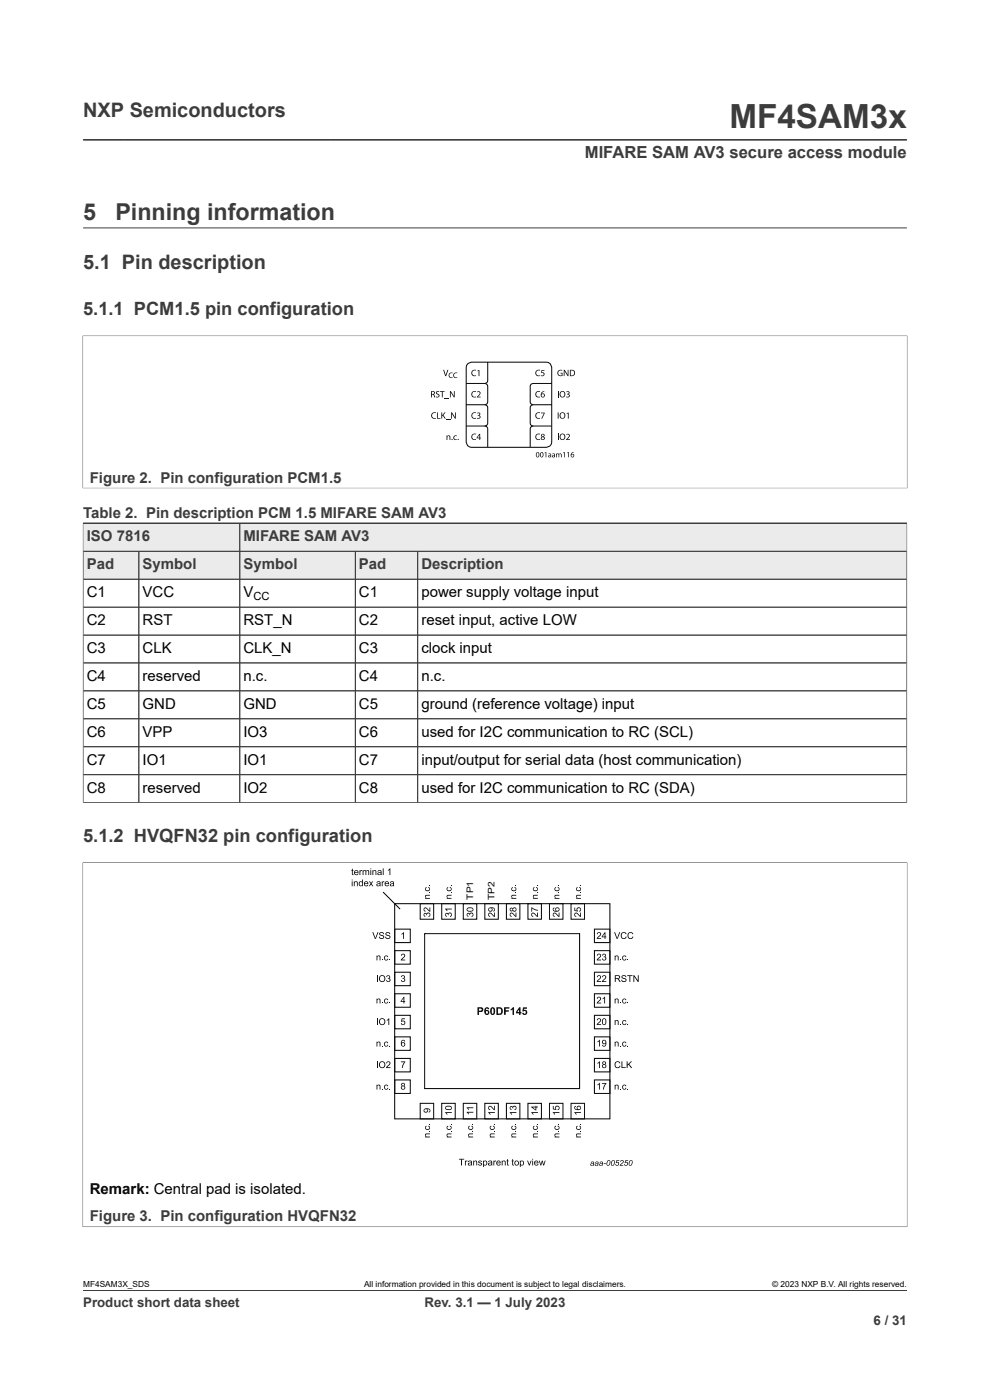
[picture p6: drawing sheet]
<svg xmlns="http://www.w3.org/2000/svg" width="210mm" height="297mm" viewBox="0 0 210 297" stroke-linecap="round" stroke-linejoin="round" font-family="sans-serif">
<path d="M17.6 29.7h174.8M17.6 48.3h174.8M17.5 71.2h175M17.6 71.2v32.4M192.4 71.2v32.4M17.5 103.5h175M192.4 111h-174.8v5.9h33.3v-5.9" fill="none" stroke="#3c3c3c" stroke-width=".21"/>
<g fill="#000">
<path d="M94 78.5h.2l.3 1.1 .4-1.1h.2l-.5 1.3h-.2zM100.2 78.6l.5-.2 .3 .1v.1a.55 .55 0 0 0-.8 .5 .55 .55 0 0 0 .8 .5v.1a.7 .7 0 0 1-.9-.2 .7 .7 0 0 1 .1-.9zM101.3 78.7l.4-.2v1.3h-.2v-1.1l-.2 .1zM113.7 78.6l.6-.2 .3 .1-.1 .1a.55 .55 0 0 0-.8 .5 .55 .55 0 0 0 .8 .5l.1 .1a.7 .7 0 0 1-.9-.2 .7 .7 0 0 1 0-.9zM114.9 78.5h.6v.2h-.5l-.1 .3a.42 .42 0 0 1 .6 .2 .42 .42 0 0 1-.2 .6l-.6-.1 .1-.1h.4l.1-.2-.1-.3h-.4zM118.4 78.6l.6-.2 .3 .1-.1 .1a.55 .55 0 0 0-.8 .5 .55 .55 0 0 0 .8 .5v-.4h-.3v-.1h.4v.6a.71 .71 0 0 1-.9-.1 .71 .71 0 0 1 0-1zM119.6 78.5h.2l.6 1.1v-1.1h.2v1.3h-.2l-.7-1.1v1.1h-.1zM91.7 87.7l.5-.2h.3l-.1 .2a.55 .55 0 0 0-.8 .5 .55 .55 0 0 0 .8 .4l.1 .2a.7 .7 0 0 1-.9-.2 .7 .7 0 0 1 .1-.9zM92.5 83.1l.4-.1h.3l-.1 .2h-.4v.2l.2 .1a.39 .39 0 0 1 .3 .4 .39 .39 0 0 1-.2 .4l-.6-.1 .1-.1h.5v-.3l-.2-.1a.38 .38 0 0 1-.3-.6zM92.7 87.5h.2v1.2h.5v.1h-.7zM93.6 87.5h.2v.6l.5-.6h.2l-.5 .6 .6 .7h-.2l-.5-.6-.1 .6h-.2zM93.3 83h1v.1h-.4v1.2h-.2v-1.2h-.4z"/>
<path d="M94.7 92.4h.2v.1l.3-.1 .3 .1v.8h-.1l-.1-.7-.2-.1-.2 .2v.6h-.2zM94.3 84.5l1 .1zM95.4 83h.2l.7 1.1v-1.1h.1v1.3h-.1l-.7-1.1v1.1h-.2zM94.5 89l1 .1zM95.7 87.5h.2l.6 1.1v-1.1h.2v1.3h-.2l-.7-1.1v1.1h-.1zM95.3 79.2l.5-.2 .2 .1v.1a.47 .47 0 0 0-.7 .4 .47 .47 0 0 0 .7 .4v.1a.6 .6 0 0 1-.7-.1 .6 .6 0 0 1 0-.8zM96.4 92.4h.4l.1 .1a.36 .36 0 0 0-.6 .4 .36 .36 0 0 0 .6 .3l-.1 .1a.5 .5 0 0 1-.6-.2 .5 .5 0 0 1 .2-.7zM96.3 79.2l.4-.2 .3 .1v.1a.47 .47 0 0 0-.7 .4 .47 .47 0 0 0 .7 .4v.1a.6 .6 0 0 1-.8-.1 .6 .6 0 0 1 .1-.8zM100.2 83.1l.5-.1h.3v.1a.55 .55 0 0 0-.8 .5 .55 .55 0 0 0 .8 .5v.2a.7 .7 0 0 1-.9-.2 .7 .7 0 0 1 .1-1zM100.2 87.7l.5-.2h.3v.2a.55 .55 0 0 0-.8 .5 .55 .55 0 0 0 .8 .4v.2a.7 .7 0 0 1-.9-.2 .7 .7 0 0 1 .1-.9zM100.2 92.2l.5-.2h.3v.2a.55 .55 0 0 0-.8 .5 .55 .55 0 0 0 .8 .5v.1a.7 .7 0 0 1-.9-.2 .7 .7 0 0 1 .1-.9zM101.2 83.1a.42 .42 0 0 1 .5-.1 .42 .42 0 0 1 .2 .6l-.5 .6h.6v.1h-.9l.7-.9-.1-.2-.5 .1z"/>
<path d="M101.2 87.6l.1-.1a.38 .38 0 0 1 .6 .3l-.2 .3 .2 .4a.49 .49 0 0 1-.8 .3l.1-.2 .4 .1 .2-.2-.2-.3h-.3v-.1l.4-.1v-.3h-.5zM113.7 83.1l.6-.1h.3l-.1 .1a.55 .55 0 0 0-.8 .5 .55 .55 0 0 0 .8 .5l.1 .2a.7 .7 0 0 1-.9-.2 .7 .7 0 0 1 0-1zM113.7 87.7l.6-.2h.3l-.1 .2a.55 .55 0 0 0-.8 .5 .55 .55 0 0 0 .8 .4l.1 .2a.7 .7 0 0 1-.9-.2 .7 .7 0 0 1 0-.9zM113.7 92.2l.6-.2h.3l-.1 .2a.55 .55 0 0 0-.8 .5 .55 .55 0 0 0 .8 .5l.1 .1a.7 .7 0 0 1-.9-.2 .7 .7 0 0 1 0-.9zM114.7 87.5h.9l-.6 1.3h-.2l.6-1.1h-.7zM115.5 96.1l.4-.2v1.1h-.2v-.9l-.2 .1zM118 96.2l.1 .1 .3-.1 .2 .1 .4-.1 .1 .8h-.1l-.1-.6-.1-.1-.2 .1v.6h-.1v-.5l-.2-.2-.2 .2v.5h-.1zM118.3 83h.2v1.3h-.2zM118.3 87.5h.2v1.3h-.2zM118.3 92h.2v1.3h-.2zM119.4 96.1l.4-.2v1.1h-.1v-.9l-.2 .1zM120.1 92.2a.42 .42 0 0 1 .6-.1 .42 .42 0 0 1 .1 .5l-.5 .6h.6v.1h-.8l.6-.9-.1-.2-.4 .1z"/>
<path d="M120.1 83.1l.2-.1a.38 .38 0 0 1 .5 .3l-.2 .3 .3 .3a.49 .49 0 0 1-.8 .3v-.1h.5l.1-.2-.2-.2h-.2v-.2h.3v-.3h-.4zM120.2 87.7l.4-.2v1.3h-.1v-1.1l-.3 .1zM120.3 96.1l.4-.2v1.1h-.2v-.9l-.2 .1z"/>
<path d="M120.9 78.5a.74 .74 0 0 1 1.1 .6 .74 .74 0 0 1-1.1 .7zM121.1 78.6v1.1a.56 .56 0 0 0 .7-.6 .56 .56 0 0 0-.7-.5z"/>
<path d="M91.4 83h.6l.2 .2v.3l-.2 .2 .3 .6h-.2l-.2-.5-.3-.1v.6h-.2zM91.6 83.1v.5l.4-.1v-.3z"/>
<path d="M101.7 92h.1v.8h.2v.2h-.2v.3h-.1v-.3h-.6zM101.7 92.2l-.4 .6h.4z"/>
<path d="M113.9 96l.2-.1a.62 .62 0 0 1 .3 .6 .62 .62 0 0 1-.4 .5 .62 .62 0 0 1-.1-1zM113.9 96.1l-.1 .4 .1 .4a.41 .41 0 0 0 .4-.4 .41 .41 0 0 0-.4-.4z"/>
<path d="M114.8 92.2a.41 .41 0 0 1 .4-.2 .41 .41 0 0 1 .3 .3l-.2 .3 .2 .2a.4 .4 0 0 1-.4 .6 .4 .4 0 0 1-.3-.7h.2l-.2-.2zM114.9 93a.26 .26 0 0 0 .5 0 .26 .26 0 0 0-.5 0zM115 92.2v.3h.3v-.3z"/>
<path d="M114.7 96l.2-.1a.62 .62 0 0 1 .4 .6 .62 .62 0 0 1-.4 .5 .62 .62 0 0 1-.2-1zM114.8 96.1l-.1 .4 .1 .4a.41 .41 0 0 0 .3-.4 .41 .41 0 0 0-.3-.4z"/>
<path d="M114.9 83.2l.6-.2-.6 .6a.42 .42 0 0 1 .6 0 .42 .42 0 0 1-.1 .7h-.2a.66 .66 0 0 1-.3-1.1zM114.9 83.9a.27 .27 0 0 0 .5 0 .27 .27 0 0 0-.5 0z"/>
<path d="M116.3 96.3l.5-.1 .1 .8h-.6v-.4l.5-.1zM116.5 96.7v.2l.3-.1v-.2z"/>
<path d="M117.1 96.3l.5-.1 .1 .8h-.5l-.1-.4 .5-.1zM117.3 96.7v.2l.3-.1v-.2z"/>
<path d="M118.6 83.7a.65 .65 0 0 1 1.3 0 .65 .65 0 0 1-1.3 0zM119.1 83.2a.53 .53 0 0 0-.2 .6 .53 .53 0 0 0 .6 .3 .53 .53 0 0 0 .2-.7 .53 .53 0 0 0-.6-.2z"/>
<path d="M118.6 88.2a.65 .65 0 0 1 1.3 0 .65 .65 0 0 1-1.3 0zM119.1 87.7a.53 .53 0 0 0-.2 .7 .53 .53 0 0 0 .6 .2 .53 .53 0 0 0 .2-.7 .53 .53 0 0 0-.6-.2z"/>
<path d="M118.6 92.7a.65 .65 0 0 1 1.3 0 .65 .65 0 0 1-1.3 0zM119.1 92.2a.53 .53 0 0 0-.2 .7 .53 .53 0 0 0 .6 .2 .53 .53 0 0 0 .2-.6 .53 .53 0 0 0-.6-.3z"/>
<path d="M121.2 96.1l.5-.2-.5 .5a.36 .36 0 0 1 .6 0 .36 .36 0 0 1-.2 .6h-.2a.57 .57 0 0 1-.2-.9zM121.3 96.4l-.1 .4 .4 .1v-.4z"/>
<circle cx="95.9" cy="93.2" r=".12"/>
<circle cx="97.2" cy="93.2" r=".12"/>
</g>
<path d="M99.3 77.1l.8-.3h15.7a1.15 1.15 0 0 1 1.2 1.2v15.7a1.15 1.15 0 0 1-1.2 1.2h-15.7a1.15 1.15 0 0 1-1.2-1.2v-15.7l.1-.6zM103.5 76.8l-.1 4.3-.6 .2h-3.9M98.9 90.4h3.9l.6 .2 .1 4.3M98.9 85.9h4.2a1.31 1.31 0 0 1 .4 1.3v1.4a1.72 1.72 0 0 1-.4 1.7l-.3 .1M102.8 81.3l.3 .1a1.31 1.31 0 0 1 .4 1.3v1.4a1.72 1.72 0 0 1-.4 1.7l-.3 .1M117 90.4h-3.9l-.5 .3-.1 4.2M117 85.9h-4.2a1.31 1.31 0 0 0-.3 1.3v1.4a1.72 1.72 0 0 0 .3 1.7l.3 .1M117 81.3l-4.2 .1a1.31 1.31 0 0 0-.3 1.3v1.4a1.72 1.72 0 0 0 .3 1.7l.3 .1" fill="none" stroke="#000" stroke-width=".21"/>
<path d="M17.7 111.1h33.1v5.8h-33.1z" fill="#ebebeb"/>
<path d="M50.9 111h141.5v5.9h-141.5z" fill="none" stroke="#3c3c3c" stroke-width=".21"/>
<g fill="#ebebeb">
<path d="M50.9 111.1h141.4v5.8h-141.4z"/>
<path d="M17.7 117h11.7v5.8h-11.7z"/>
</g>
<path d="M17.6 116.9h11.9v6h-11.9z" fill="none" stroke="#3c3c3c" stroke-width=".21"/>
<path d="M29.5 117h21.3v5.8h-21.3z" fill="#ebebeb"/>
<path d="M29.5 116.9h21.4v6h-21.4z" fill="none" stroke="#3c3c3c" stroke-width=".21"/>
<path d="M50.9 117h24.4v5.8h-24.4z" fill="#ebebeb"/>
<path d="M50.9 116.9h24.5v6h-24.5z" fill="none" stroke="#3c3c3c" stroke-width=".21"/>
<path d="M75.4 117h13.1v5.8h-13.1z" fill="#ebebeb"/>
<path d="M75.4 116.9h13.2v6h-13.2z" fill="none" stroke="#3c3c3c" stroke-width=".21"/>
<path d="M88.7 117h103.6v5.8h-103.6z" fill="#ebebeb"/>
<g fill="none" stroke="#3c3c3c" stroke-width=".21">
<path d="M17.6 111h174.8M17.6 111.1v59.3M17.7 116.9h174.7M29.5 117v53.3M50.9 111.1v59.2M75.4 117v53.3M88.6 116.9v53.4M192.4 111.1v59.3M17.6 128.8h174.8M17.6 134.7h174.8M17.6 122.9h174.8M17.6 140.6h174.8"/>
<path d="M17.6 146.6h174.8M17.6 152.5h174.8M17.6 158.4h174.8M17.6 170.3h174.8M17.6 164.4h174.8M17.5 183h175M17.6 182.9v77.4M192.4 182.9v77.4M17.5 260.2h175M17.6 273.8h174.8"/>
</g>
<g fill="#000">
<path d="M74.6 184.4l.2-.1v.3h.2v.1h-.2v.6l.2 .3a.26 .26 0 0 1-.3 0 .26 .26 0 0 1-.1-.3v-.6h-.1zM75.1 187h.1v.1a.36 .36 0 0 1 .5-.1 .36 .36 0 0 1 .2 .4v.6h-.2v-.6a.24 .24 0 0 0-.2-.3 .24 .24 0 0 0-.3 .2v.7h-.1zM76.3 184.6h.1v.2l.3-.2 .1 .2a.23 .23 0 0 0-.3 0 .23 .23 0 0 0-.1 .3v.5h-.1zM76.9 184.6l.2 .2a.35 .35 0 0 1 .6 0l.3-.2 .2 .1 .1 .9h-.2v-.6a.21 .21 0 0 0-.1-.3 .21 .21 0 0 0-.3 .2v.7h-.2v-.6a.23 .23 0 0 0-.3-.2 .23 .23 0 0 0-.1 .3v.5h-.2zM78.3 187h.2l.2 .3 .3-.3h.2l-.4 .5 .4 .5h-.2l-.3-.4-.3 .4h-.2l.4-.5zM79 184.6h.2v.2a.36 .36 0 0 1 .4-.2 .36 .36 0 0 1 .2 .4v.6h-.1v-.6a.24 .24 0 0 0-.2-.3 .24 .24 0 0 0-.3 .2v.7h-.2zM79 197.8h.2l.4 1.2 .5-1.2h.2l-.6 1.4h-.2zM80.6 197.8a.56 .56 0 0 1 .9 .4h-.2a.31 .31 0 0 0-.4-.3 .31 .31 0 0 0-.2 .3 .73 .73 0 0 1 .8 .7 .6 .6 0 0 1-.6 .3 .6 .6 0 0 1-.5-.5h.2a.35 .35 0 0 0 .3 .4 .35 .35 0 0 0 .3-.5h-.1a.45 .45 0 0 1-.6-.2 .45 .45 0 0 1 .1-.6zM81 187h.1v.1l.4-.1v.2a.23 .23 0 0 0-.3 0 .23 .23 0 0 0 0 .3v.5h-.2zM81.2 184.2h.2v1.4h-.2zM81.9 197.8a.56 .56 0 0 1 .9 .4h-.2a.31 .31 0 0 0-.3-.3 .31 .31 0 0 0-.3 .3 .73 .73 0 0 1 .8 .7 .6 .6 0 0 1-.6 .3 .6 .6 0 0 1-.5-.5h.2a.35 .35 0 0 0 .4 .4 .35 .35 0 0 0 .3-.5h-.2a.45 .45 0 0 1-.5-.2 .45 .45 0 0 1 0-.6zM82.3 184.6l.5-.4v1.4h-.2v-1.1l-.3 .2z"/>
<path d="M85.2 198.1l.5-.3v1.4h-.2v-1.1l-.3 .2zM90.2 188.3l.3-.1-.2 .2a.33 .33 0 0 0 .4 .5 .33 .33 0 0 0 .2-.5l-.1-.2a.5 .5 0 0 1 .3 .6 .5 .5 0 0 1-.7 .3 .5 .5 0 0 1-.2-.6zM90 193.8l.3-.1 .2 .1a.44 .44 0 0 1 .8 0 .44 .44 0 0 1-.4 .7v-.2a.28 .28 0 0 0 .2-.3 .28 .28 0 0 0-.3-.2 .28 .28 0 0 0-.2 .4l-.2-.1a.24 .24 0 0 0-.1-.3 .24 .24 0 0 0-.3 .3 .24 .24 0 0 0 .2 .2v.2l-.3-.3zM90 192.6a.93 .93 0 0 1 1.1 .6v-.7h.2v.9l-.3-.1a.74 .74 0 0 0-.9-.5l-.1 .3 .3 .1v.2l-.4-.3zM90.2 189.9l1-.1v.2h-.6a.24 .24 0 0 0-.3 .2 .24 .24 0 0 0 .2 .3h.7v.2h-1v-.2h.1l-.1-.3zM91 189.3h.2v.2h-.2zM91 187.8h.2v.2h-.2zM94.8 188.3l.3-.1-.2 .2a.33 .33 0 0 0 .4 .5 .33 .33 0 0 0 .2-.5l-.1-.2a.5 .5 0 0 1 .3 .6 .5 .5 0 0 1-.7 .3 .5 .5 0 0 1-.2-.6zM94.5 193.8l.4-.1 .2 .1a.44 .44 0 0 1 .7 0 .44 .44 0 0 1-.3 .7l-.1-.2a.28 .28 0 0 0 .3-.3 .28 .28 0 0 0-.4-.2 .28 .28 0 0 0-.1 .4l-.2-.1a.24 .24 0 0 0-.2-.3 .24 .24 0 0 0-.3 .3 .24 .24 0 0 0 .3 .2v.2l-.4-.3zM94.8 189.9l1-.1v.2h-.6a.24 .24 0 0 0-.3 .2 .24 .24 0 0 0 .2 .3h.7v.2h-1v-.2h.1l-.2-.3zM95.6 189.3h.2v.2h-.2zM95.6 187.8h.2v.2h-.2z"/>
<path d="M94.4 192.8h1.4v.1h-1.1l.2 .4h-.1zM99.1 193.8l.3-.1 .2 .1a.44 .44 0 0 1 .8 0 .44 .44 0 0 1-.4 .7v-.2a.28 .28 0 0 0 .3-.3 .28 .28 0 0 0-.4-.2 .28 .28 0 0 0-.2 .4l-.1-.1a.24 .24 0 0 0-.2-.3 .24 .24 0 0 0-.3 .3 .24 .24 0 0 0 .3 .2l-.1 .2-.3-.3zM103.7 193.7a.93 .93 0 0 1 1.1 .6v-.7h.2v.9l-.3-.1a.74 .74 0 0 0-.9-.5l-.1 .3 .3 .1v.2l-.4-.3zM108.5 188.3l.3-.1-.1 .2a.33 .33 0 0 0 .3 .5 .33 .33 0 0 0 .2-.5v-.2a.5 .5 0 0 1 .2 .6 .5 .5 0 0 1-.6 .3 .5 .5 0 0 1-.3-.6zM108.2 193.7a.93 .93 0 0 1 1.2 .6v-.7h.1v.9l-.3-.1a.74 .74 0 0 0-.9-.5v.3l.2 .1v.2l-.4-.3zM108.5 189.9l1-.1v.2h-.6a.24 .24 0 0 0-.3 .2 .24 .24 0 0 0 .2 .3h.7v.2h-1v-.2h.1l-.1-.3zM109.3 189.3h.2v.2h-.2zM109.3 187.8h.2v.2h-.2zM112.7 192.5l1.4 .5v.2l-1.2-.5v.7h-.2zM113.1 188.3l.3-.1-.2 .2a.33 .33 0 0 0 .4 .5 .33 .33 0 0 0 .2-.5l-.1-.2a.5 .5 0 0 1 .3 .6 .5 .5 0 0 1-.7 .3 .5 .5 0 0 1-.2-.6zM112.8 193.7a.93 .93 0 0 1 1.1 .6v-.7h.2v.9l-.3-.1a.74 .74 0 0 0-.9-.5l-.1 .3 .3 .1v.2l-.4-.3zM113.1 189.9l1-.1v.2h-.6a.24 .24 0 0 0-.3 .2 .24 .24 0 0 0 .2 .3h.7v.2h-1v-.2h.1l-.2-.3z"/>
<path d="M113.9 189.3h.2v.2h-.2zM113.9 187.8h.2v.2h-.2zM117.7 188.3l.2-.1-.1 .2a.33 .33 0 0 0 .4 .5 .33 .33 0 0 0 .2-.5l-.1-.2a.5 .5 0 0 1 .3 .6 .5 .5 0 0 1-.7 .3 .5 .5 0 0 1-.3-.6zM117.4 193.7a.93 .93 0 0 1 1.1 .6v-.7h.2v.9l-.3-.1a.74 .74 0 0 0-.9-.5l-.1 .3 .3 .1v.2l-.4-.3zM117.7 189.9l1-.1v.2h-.7a.24 .24 0 0 0-.2 .2 .24 .24 0 0 0 .1 .3h.8v.2h-1.1v-.2h.2l-.2-.3zM118.5 189.3h.2v.2h-.2zM118.5 187.8h.2v.2h-.2zM122.3 188.3l.2-.1-.1 .2a.33 .33 0 0 0 .3 .5 .33 .33 0 0 0 .3-.5l-.1-.2a.5 .5 0 0 1 .2 .6 .5 .5 0 0 1-.6 .3 .5 .5 0 0 1-.3-.6zM121.8 192.5h.2v.6l.4 .1a.47 .47 0 0 1 .2-.7 .47 .47 0 0 1 .6 .3 .47 .47 0 0 1-.3 .6l-.1-.2a.3 .3 0 0 0 .2-.4 .3 .3 0 0 0-.5 0 .3 .3 0 0 0 .1 .4v.2l-.8-.2zM121.9 193.7a.93 .93 0 0 1 1.2 .6v-.7h.1v.9l-.3-.1a.74 .74 0 0 0-.9-.5v.3l.2 .1v.2l-.4-.3zM122.3 189.9l.9-.1v.2h-.6a.24 .24 0 0 0-.3 .2 .24 .24 0 0 0 .2 .3h.7v.2h-1v-.2h.2l-.2-.3zM123 189.3h.2v.2h-.2z"/>
<path d="M123 187.8h.2v.2h-.2zM126.7 197.9a.49 .49 0 0 1 .8 .2 .49 .49 0 0 1-.4 .6l-.3 .3h.7v.2h-.9l.1-.3a.74 .74 0 0 0 .6-.9l-.4-.1-.1 .3h-.2zM130.3 197.8h.2l.4 1.2 .5-1.2h.2l-.6 1.4h-.2zM131.9 197.9l.6-.1 .4 .4h-.2a.5 .5 0 0 0-.7-.2 .5 .5 0 0 0-.1 .8 .43 .43 0 0 0 .5 .2 .43 .43 0 0 0 .3-.3h.2a.69 .69 0 0 1-1 .3 .69 .69 0 0 1 0-1.1zM133.3 197.9l.7-.1 .3 .4h-.2a.5 .5 0 0 0-.7-.2 .5 .5 0 0 0-.1 .8 .43 .43 0 0 0 .5 .2 .43 .43 0 0 0 .4-.3h.2a.69 .69 0 0 1-1.1 .3 .69 .69 0 0 1 0-1.1zM79.9 202.7h.1v.2a.36 .36 0 0 1 .5-.2 .36 .36 0 0 1 .2 .4v.6h-.2v-.6a.24 .24 0 0 0-.2-.3 .24 .24 0 0 0-.2 .2l-.1 .7h-.1zM79.9 211.9h.1v.1a.36 .36 0 0 1 .5-.2 .36 .36 0 0 1 .2 .4v.7h-.2v-.6a.24 .24 0 0 0-.2-.3 .24 .24 0 0 0-.2 .2l-.1 .7h-.1zM79.9 206.9h.2v1.4h-.2zM79.9 216h.2v1.4h-.2zM81 203.5h.2v.2h-.2zM81 212.7h.2v.2h-.2zM82.1 207a.38 .38 0 0 1 .5 0 .38 .38 0 0 1 0 .5 .44 .44 0 0 1 0 .8 .44 .44 0 0 1-.7-.4h.2a.28 .28 0 0 0 .3 .3 .28 .28 0 0 0 .2-.4 .28 .28 0 0 0-.3-.2v-.1a.24 .24 0 0 0 .3-.2 .24 .24 0 0 0-.3-.3 .24 .24 0 0 0-.2 .3h-.2z"/>
<path d="M81.6 202.8l.5-.1 .2 .3-.2-.1a.33 .33 0 0 0-.5 .3 .34 .34 0 0 0 .6 .3l.2-.1a.5 .5 0 0 1-.8 .3 .5 .5 0 0 1 0-.9zM81.6 212l.5-.2 .2 .4-.2-.2a.33 .33 0 0 0-.5 .4 .33 .33 0 0 0 .6 .2l.2-.1a.5 .5 0 0 1-.8 .3 .5 .5 0 0 1 0-.8zM82.6 203.5h.2v.2h-.2zM82.6 212.7h.2v.2h-.2zM82 216.4l.6-.4v1.4h-.2v-1.1l-.4 .2zM85.2 216h.7v.2h-.6v.4a.47 .47 0 0 1 .6 .2 .47 .47 0 0 1-.3 .7 .47 .47 0 0 1-.6-.4h.2a.3 .3 0 0 0 .5 .1 .3 .3 0 0 0 0-.5 .3 .3 0 0 0-.5 .1h-.1zM85.2 207a.38 .38 0 0 1 .6 0 .38 .38 0 0 1-.1 .5 .44 .44 0 0 1 0 .8 .44 .44 0 0 1-.7-.4h.2a.28 .28 0 0 0 .3 .3 .28 .28 0 0 0 .3-.4 .28 .28 0 0 0-.4-.2v-.1a.24 .24 0 0 0 .3-.2 .24 .24 0 0 0-.2-.3 .24 .24 0 0 0-.3 .3h-.1zM85.2 202.4a.49 .49 0 0 1 .7 .2 .49 .49 0 0 1-.4 .7l-.2 .3h.6v.1h-.9l.1-.3a.74 .74 0 0 0 .6-.9h-.3l-.2 .3-.2-.1zM106.9 213.7h1.1v.3h-.7v.3h.6v.3h-.6v.7h-.4zM108.3 214.1l.5-.4h.2v1.6h-.3v-1.2l-.4 .3zM111 213.7h.8v.3h-.6l-.1 .3a.54 .54 0 0 1 .7 .4 .54 .54 0 0 1-.4 .6 .54 .54 0 0 1-.6-.4h.3v.1a.27 .27 0 0 0 .4-.3 .27 .27 0 0 0-.5-.1l-.2-.1zM126.7 216.1a.49 .49 0 0 1 .8 .2 .49 .49 0 0 1-.4 .7l-.3 .3h.7v.1h-.9l.1-.3a.74 .74 0 0 0 .6-.9h-.4l-.1 .3-.2-.1z"/>
<path d="M126.7 211.6a.49 .49 0 0 1 .8 .2 .49 .49 0 0 1-.4 .6l-.3 .3h.7v.2h-.9l.1-.3a.74 .74 0 0 0 .6-.9l-.4-.1-.1 .3h-.2zM126.7 207a.49 .49 0 0 1 .8 .2 .49 .49 0 0 1-.4 .7l-.3 .2h.7v.2h-.9l.1-.3a.74 .74 0 0 0 .6-.9h-.4l-.1 .2h-.2zM126.7 202.4a.49 .49 0 0 1 .8 .2 .49 .49 0 0 1-.4 .7l-.3 .3h.7v.1h-.9l.1-.3a.74 .74 0 0 0 .6-.9h-.4l-.1 .3-.2-.1zM127.9 202.4a.38 .38 0 0 1 .5 0 .38 .38 0 0 1 0 .6 .44 .44 0 0 1 0 .7 .44 .44 0 0 1-.7-.3l.2-.1a.28 .28 0 0 0 .3 .3 .28 .28 0 0 0 .2-.3 .28 .28 0 0 0-.4-.2l.1-.2a.24 .24 0 0 0 .3-.2 .24 .24 0 0 0-.3-.3 .24 .24 0 0 0-.2 .3h-.2zM127.8 211.8l.5-.3v1.4h-.1v-1.1l-.4 .2zM127.8 207a.49 .49 0 0 1 .8 .2 .49 .49 0 0 1-.4 .7l-.3 .2h.7v.2h-.9l.1-.3a.74 .74 0 0 0 .6-.9h-.4l-.1 .2h-.2zM130.4 202.7h.1v.2a.36 .36 0 0 1 .5-.2 .36 .36 0 0 1 .2 .4v.6h-.2v-.6a.24 .24 0 0 0-.1-.3 .24 .24 0 0 0-.3 .2v.7h-.2zM130.4 211.9h.1v.1a.36 .36 0 0 1 .5-.2 .36 .36 0 0 1 .2 .4v.7h-.2v-.6a.24 .24 0 0 0-.1-.3 .24 .24 0 0 0-.3 .2v.7h-.2zM130.4 216.4h.1v.2a.36 .36 0 0 1 .5-.2 .36 .36 0 0 1 .2 .4v.6h-.2v-.6a.24 .24 0 0 0-.1-.3 .24 .24 0 0 0-.3 .2v.7h-.2zM131.5 203.5h.2v.2h-.2zM131.5 212.7h.2v.2h-.2zM131.5 217.2h.2v.2h-.2z"/>
<path d="M132 207a.56 .56 0 0 1 .9 .3h-.2a.31 .31 0 0 0-.4-.3 .31 .31 0 0 0-.2 .4 .73 .73 0 0 1 .8 .6 .6 .6 0 0 1-.6 .3 .6 .6 0 0 1-.5-.4l.2-.1a.35 .35 0 0 0 .3 .4 .35 .35 0 0 0 .3-.4l-.1-.1a.45 .45 0 0 1-.6-.2 .45 .45 0 0 1 .1-.5zM132.1 202.8l.5-.1 .3 .3-.3-.1a.33 .33 0 0 0-.4 .3 .33 .33 0 0 0 .5 .3l.2-.1a.5 .5 0 0 1-.8 .3 .5 .5 0 0 1 0-.9zM132.1 212l.5-.2 .3 .4-.3-.2a.33 .33 0 0 0-.4 .4 .33 .33 0 0 0 .5 .2l.2-.1a.5 .5 0 0 1-.8 .3 .5 .5 0 0 1 0-.8zM132.1 216.5l.5-.1 .3 .3-.3-.1a.33 .33 0 0 0-.4 .3 .33 .33 0 0 0 .5 .3l.2-.1a.5 .5 0 0 1-.8 .3 .5 .5 0 0 1 0-.9zM133.1 203.5h.2v.2h-.2zM133.1 212.7h.2v.2h-.2zM133.1 217.2h.2v.2h-.2zM133 206.9h1.2v.2h-.5v1.2h-.2v-1.2h-.5zM134.4 206.9h.2l.7 1.1v-1.1h.2v1.4h-.2l-.8-1.1v1.1h-.1zM79.9 221h.1v.1a.36 .36 0 0 1 .5-.1 .36 .36 0 0 1 .2 .4v.6h-.2v-.6a.24 .24 0 0 0-.2-.3 .24 .24 0 0 0-.2 .2l-.1 .7h-.1zM79.9 230.1h.1v.2a.36 .36 0 0 1 .5-.2 .36 .36 0 0 1 .2 .4v.6h-.2v-.6a.24 .24 0 0 0-.2-.3 .24 .24 0 0 0-.2 .2l-.1 .7h-.1zM79.9 225.2h.2v1.4h-.2z"/>
<path d="M81 221.8h.2v.2h-.2zM81 230.9h.2v.2h-.2zM81.6 221.1l.5-.1 .2 .3-.2-.1a.33 .33 0 0 0-.5 .3 .33 .33 0 0 0 .6 .2h.2a.5 .5 0 0 1-.8 .2 .5 .5 0 0 1 0-.8zM81.6 230.2l.5-.1 .2 .3-.2-.1a.33 .33 0 0 0-.5 .3 .34 .34 0 0 0 .6 .3l.2-.1a.5 .5 0 0 1-.8 .3 .5 .5 0 0 1 0-.9zM82.6 221.8h.2v.2h-.2zM82.6 230.9h.2v.2h-.2zM82.1 225.3a.49 .49 0 0 1 .7 .2 .49 .49 0 0 1-.4 .6l-.3 .3h.7v.2h-.9l.1-.3a.74 .74 0 0 0 .6-.9l-.3-.1-.2 .3h-.2zM85 225.2h1l-.6 1.4h-.2l.1-.4 .4-.9h-.7zM90.2 239l.3-.2-.2 .3a.33 .33 0 0 0 .4 .4 .33 .33 0 0 0 .2-.5l-.1-.2a.5 .5 0 0 1 .3 .7 .5 .5 0 0 1-.6 .2 .5 .5 0 0 1-.3-.6zM91 238.4h.2v.2h-.2zM94.8 239l.3-.2-.2 .3a.33 .33 0 0 0 .4 .4 .33 .33 0 0 0 .2-.5l-.1-.2a.5 .5 0 0 1 .3 .7 .5 .5 0 0 1-.7 .2 .5 .5 0 0 1-.2-.6zM95.6 238.4h.2v.2h-.2z"/>
<path d="M94.4 235.9h1.4v.2h-1.1l.2 .4h-.1zM99.4 239l.2-.2-.1 .3a.33 .33 0 0 0 .4 .4 .33 .33 0 0 0 .2-.5l-.1-.2a.5 .5 0 0 1 .2 .7 .5 .5 0 0 1-.6 .2 .5 .5 0 0 1-.3-.6zM100.2 238.4h.2v.2h-.2zM99 235.9h1.4v.1h-1.1l.2 .4h-.2zM99 234.9h1.4v.2h-1.1l.2 .3h-.2zM104 239l.2-.2-.1 .3a.33 .33 0 0 0 .3 .4 .33 .33 0 0 0 .3-.5l-.1-.2a.5 .5 0 0 1 .2 .7 .5 .5 0 0 1-.6 .2 .5 .5 0 0 1-.3-.6zM103.7 234.7a.93 .93 0 0 1 1.1 .6v-.7h.2v.9l-.3-.1a.74 .74 0 0 0-.9-.6l-.1 .3 .3 .2v.2l-.4-.3zM104.7 238.4h.2v.2h-.2zM103.5 235.9h1.5v.2h-1.1l.2 .4h-.2zM108.5 239l.3-.2-.1 .3a.33 .33 0 0 0 .3 .4 .33 .33 0 0 0 .2-.5v-.2a.5 .5 0 0 1 .2 .7 .5 .5 0 0 1-.6 .2 .5 .5 0 0 1-.3-.6zM108.2 234.8l.4-.1 .2 .1a.44 .44 0 0 1 .7 0 .44 .44 0 0 1-.3 .7l-.1-.2a.28 .28 0 0 0 .3-.3 .28 .28 0 0 0-.4-.2 .28 .28 0 0 0-.1 .4l-.2-.1a.24 .24 0 0 0-.2-.3 .24 .24 0 0 0-.3 .3 .24 .24 0 0 0 .3 .2v.2l-.4-.3zM109.3 238.4h.2v.2h-.2z"/>
<path d="M108.1 235.9h1.4v.2h-1.1l.2 .4h-.1zM113.1 239l.3-.2-.2 .3a.33 .33 0 0 0 .4 .4 .33 .33 0 0 0 .2-.5l-.1-.2a.5 .5 0 0 1 .3 .7 .5 .5 0 0 1-.7 .2 .5 .5 0 0 1-.2-.6zM113.9 238.4h.2v.2h-.2zM112.7 235.9h1.4v.2h-1.1l.2 .4h-.2zM117.7 239l.2-.2-.1 .3a.33 .33 0 0 0 .4 .4 .33 .33 0 0 0 .2-.5l-.1-.2a.5 .5 0 0 1 .3 .7 .5 .5 0 0 1-.7 .2 .5 .5 0 0 1-.3-.6zM117.3 234.6h.1v.6l.4 .1a.47 .47 0 0 1 .2-.7 .47 .47 0 0 1 .7 .3 .47 .47 0 0 1-.4 .6v-.2a.3 .3 0 0 0 .1-.4 .3 .3 0 0 0-.5-.1 .3 .3 0 0 0 .1 .5v.2l-.7-.2zM118.5 238.4h.2v.2h-.2zM117.2 235.9h1.5v.2h-1.1l.2 .4h-.2zM122.3 239l.2-.2-.1 .3a.33 .33 0 0 0 .3 .4 .33 .33 0 0 0 .3-.5l-.1-.2a.5 .5 0 0 1 .2 .7 .5 .5 0 0 1-.6 .2 .5 .5 0 0 1-.3-.6zM121.8 235.9h1.4v.2h-1.1l.2 .4h-.1zM123 238.4h.2v.2h-.2zM126.7 230.1l.5-.4v1.4h-.1v-1.1l-.4 .2z"/>
<path d="M126.7 225.5l.5-.3v1.4h-.1v-1.1l-.4 .2zM126.7 220.9l.5-.3v1.4h-.1v-1.1l-.4 .2zM127.7 229.7h.9l-.5 1.4h-.2l.1-.4 .4-.8h-.7zM130.4 221h.1v.1a.36 .36 0 0 1 .5-.1 .36 .36 0 0 1 .2 .4v.6h-.2v-.6a.24 .24 0 0 0-.1-.3 .24 .24 0 0 0-.3 .2v.7h-.2zM130.4 230.1h.1v.2a.36 .36 0 0 1 .5-.2 .36 .36 0 0 1 .2 .4v.6h-.2v-.6a.24 .24 0 0 0-.1-.3 .24 .24 0 0 0-.3 .2v.7h-.2zM130.5 225.3l.7-.1 .4 .4h-.2a.5 .5 0 0 0-.7-.2 .5 .5 0 0 0-.1 .8 .43 .43 0 0 0 .4 .2 .43 .43 0 0 0 .4-.3h.2a.69 .69 0 0 1-1.1 .3 .69 .69 0 0 1 0-1.1zM131.5 221.8h.2v.2h-.2zM131.5 230.9h.2v.2h-.2zM131.8 225.2h.2v1.2h.7v.2h-.9zM132.1 221.1l.5-.1 .3 .3-.3-.1a.33 .33 0 0 0-.4 .3 .33 .33 0 0 0 .5 .2h.2a.5 .5 0 0 1-.8 .2 .5 .5 0 0 1 0-.8zM132.1 230.2l.5-.1 .3 .3-.3-.1a.33 .33 0 0 0-.4 .3 .33 .33 0 0 0 .5 .3l.2-.1a.5 .5 0 0 1-.8 .3 .5 .5 0 0 1 0-.9zM132.9 225.2h.2v.7l.7-.7h.3l-.6 .5 .6 .9h-.2l-.6-.7-.2 .2v.5h-.2z"/>
<path d="M133.1 221.8h.2v.2h-.2zM133.1 230.9h.2v.2h-.2zM90.2 240.6l1-.1v.1h-.6a.24 .24 0 0 0-.3 .2 .24 .24 0 0 0 .2 .3h.7v.2h-1v-.2h.1l-.1-.3zM91 239.9h.2v.2h-.2zM94.8 240.6l1-.1v.1h-.6a.24 .24 0 0 0-.3 .2 .24 .24 0 0 0 .2 .3h.7v.2h-1v-.2h.1l-.2-.3zM95.6 239.9h.2v.2h-.2zM97.3 245.8h1.2v.2h-.5v1.2h-.2v-1.2h-.5zM98.6 246.2h.2v.2l.3-.2v.2a.23 .23 0 0 0-.2 0 .23 .23 0 0 0-.1 .3v.5h-.2zM99.4 240.6l1-.1v.1h-.7a.24 .24 0 0 0-.3 .2 .24 .24 0 0 0 .2 .3h.8v.2h-1.1v-.2h.2l-.2-.3zM100.2 239.9h.2v.2h-.2zM100.4 246.2h.1v.2a.36 .36 0 0 1 .5-.2 .36 .36 0 0 1 .2 .4v.6h-.2v-.6a.24 .24 0 0 0-.1-.3 .24 .24 0 0 0-.3 .2v.7h-.2zM101.5 246.3l.4-.1 .3 .2-.1 .1-.4-.1v.2a.41 .41 0 0 1 .5 .2 .41 .41 0 0 1-.2 .5 .41 .41 0 0 1-.5-.2l-.1-.2h.2a.23 .23 0 0 0 .2 .3 .23 .23 0 0 0 .2-.3v-.1a.37 .37 0 0 1-.4-.1 .37 .37 0 0 1-.1-.4z"/>
<path d="M104.7 246.2h.1v.2l.3-.2 .1 .2a.23 .23 0 0 0-.3 0 .23 .23 0 0 0-.1 .3v.5h-.1zM104 240.6l.9-.1v.1h-.6a.24 .24 0 0 0-.3 .2 .24 .24 0 0 0 .2 .3h.7v.2h-1v-.2h.2l-.2-.3zM104.7 239.9h.2v.2h-.2zM106.4 246.2h.2v.2a.36 .36 0 0 1 .4-.2 .36 .36 0 0 1 .3 .4v.6h-.2v-.6a.24 .24 0 0 0-.2-.3 .24 .24 0 0 0-.3 .2v.7h-.2zM107.6 246l.1-.1v.3h.2v.2h-.2v.6l.2 .2a.26 .26 0 0 1-.3 0 .26 .26 0 0 1 0-.3v-.5h-.2zM108.7 246l.1-.1v.3h.2v.2h-.2v.6l.2 .2a.26 .26 0 0 1-.3 0 .26 .26 0 0 1 0-.3v-.5h-.2zM108.5 240.6l1-.1v.1h-.6a.24 .24 0 0 0-.3 .2 .24 .24 0 0 0 .2 .3h.7v.2h-1v-.2h.1l-.1-.3zM109.3 239.9h.2v.2h-.2zM111.8 246.2h.2l.3 .8 .3-.8h.2l-.4 1h-.2zM113.1 240.6l1-.1v.1h-.6a.24 .24 0 0 0-.3 .2 .24 .24 0 0 0 .2 .3h.7v.2h-1v-.2h.1l-.2-.3zM113.9 239.9h.2v.2h-.2zM114.3 246.2h.2l.2 .8 .2-.8h.2l.2 .8 .3-.8h.1l-.3 1h-.2l-.2-.7-.2 .7h-.2z"/>
<path d="M117.7 240.6l1-.1v.1h-.7a.24 .24 0 0 0-.2 .2 .24 .24 0 0 0 .1 .3h.8v.2h-1.1v-.2h.2l-.2-.3zM118.5 239.9h.2v.2h-.2zM122.3 240.6l.9-.1v.1h-.6a.24 .24 0 0 0-.3 .2 .24 .24 0 0 0 .2 .3h.7v.2h-1v-.2h.2l-.2-.3zM123 239.9h.2v.2h-.2zM128.1 246.8h.4v.1h-.5zM130.8 246.1h.6l-.1 .2h-.4l-.1 .3a.39 .39 0 0 1 .5 .2 .39 .39 0 0 1-.3 .5 .39 .39 0 0 1-.5-.3l.2-.1a.25 .25 0 0 0 .3 .2 .25 .25 0 0 0 .1-.3 .25 .25 0 0 0-.4-.1h-.1zM131.7 246.2a.36 .36 0 0 1 .5 0 .36 .36 0 0 1-.1 .6l-.4 .4h.5v.1h-.8l.7-.7a.22 .22 0 0 0-.1-.4 .22 .22 0 0 0-.3 .3l-.1-.1zM132.7 246.1h.6l-.1 .2h-.4l-.1 .3a.39 .39 0 0 1 .5 .2 .39 .39 0 0 1-.3 .5 .39 .39 0 0 1-.5-.3l.2-.1a.25 .25 0 0 0 .3 .2 .25 .25 0 0 0 .1-.3 .25 .25 0 0 0-.4-.1h-.1z"/>
<path d="M74.6 186.6h.2v.2h-.2zM74.6 187h.2v1h-.2z"/>
<path d="M75.2 184.7a.48 .48 0 0 1 .6-.1 .48 .48 0 0 1 .2 .6h-.7a.3 .3 0 0 0 .2 .3 .3 .3 0 0 0 .4-.2h.1a.52 .52 0 0 1-.7 .2 .52 .52 0 0 1-.1-.8zM75.4 184.8l-.1 .2h.6l-.2-.2z"/>
<path d="M76.2 187.1l.3-.1 .3 .1v-.5h.2v1.4l-.2-.1a.49 .49 0 0 1-.7-.1 .49 .49 0 0 1 .1-.7zM76.3 187.2a.36 .36 0 0 0 0 .5 .36 .36 0 0 0 .4 .1v-.6z"/>
<path d="M77.3 187.1a.48 .48 0 0 1 .6-.1 .48 .48 0 0 1 .2 .5h-.7a.3 .3 0 0 0 .2 .4 .3 .3 0 0 0 .4-.2h.1a.52 .52 0 0 1-.8 .2 .52 .52 0 0 1 0-.8zM77.5 187.2l-.1 .2h.6l-.2-.3z"/>
<path d="M78.6 184.2h.1v.2h-.1zM78.6 184.6h.1v1h-.1z"/>
<path d="M79.9 187.1l.4-.1 .4 .1 .1 .9-.2-.1a.36 .36 0 0 1-.6 .1 .36 .36 0 0 1 0-.5l.5-.1a.26 .26 0 0 0-.2-.3 .26 .26 0 0 0-.3 .2h-.1zM80.1 187.6a.27 .27 0 0 0 .3 .3 .27 .27 0 0 0 .1-.4z"/>
<path d="M80.2 184.7l.3-.1 .4 .1 .1 .9-.2-.1a.36 .36 0 0 1-.6 .2 .36 .36 0 0 1 0-.6l.6-.1a.26 .26 0 0 0-.3-.3 .26 .26 0 0 0-.3 .2h-.1zM80.3 185.2a.27 .27 0 0 0 .3 .3 .27 .27 0 0 0 .2-.4z"/>
<path d="M81.7 187.1a.48 .48 0 0 1 .6-.1 .48 .48 0 0 1 .2 .5h-.7a.3 .3 0 0 0 .2 .4 .3 .3 0 0 0 .3-.2h.2a.52 .52 0 0 1-.8 .2 .52 .52 0 0 1 0-.8zM81.9 187.2l-.1 .2h.5l-.1-.3z"/>
<path d="M82.8 187.1l.4-.1 .3 .1 .1 .9-.2-.1a.36 .36 0 0 1-.5 .1 .36 .36 0 0 1 0-.5l.5-.1a.26 .26 0 0 0-.2-.3 .26 .26 0 0 0-.3 .2h-.2zM82.9 187.6a.27 .27 0 0 0 .4 .3 .27 .27 0 0 0 .1-.4z"/>
<path d="M99.1 192.7l.1-.1a.86 .86 0 0 1 1.2 .4 .75 .75 0 0 1-.7 .4 .75 .75 0 0 1-.7-.6zM99.2 192.7v.1a.58 .58 0 0 0 .5 .4 .58 .58 0 0 0 .6-.4l-.4-.1z"/>
<path d="M103.7 192.6a.7 .7 0 0 1 .9-.1 .7 .7 0 0 1 .3 .8l-.3 .1v-.2a.33 .33 0 0 0 .2-.4 .33 .33 0 0 0-.5-.1 .46 .46 0 0 1 0 .6 .46 .46 0 0 1-.7 0 .46 .46 0 0 1 .1-.7zM103.7 193a.3 .3 0 0 0 .6 0 .3 .3 0 0 0-.6 0z"/>
<path d="M108.2 192.7l.4-.1 .2 .1a.42 .42 0 0 1 .6-.1 .42 .42 0 0 1 0 .7 .42 .42 0 0 1-.6-.2 .38 .38 0 0 1-.6 .1 .38 .38 0 0 1 0-.5zM108.3 193a.23 .23 0 0 0 .4 0 .23 .23 0 0 0-.4 0zM108.8 192.9a.3 .3 0 0 0 .6 0 .3 .3 0 0 0-.6 0z"/>
<path d="M117.3 192.6l.3-.1v.2a.28 .28 0 0 0-.2 .3 .28 .28 0 0 0 .4 .2h.1a.46 .46 0 0 1 .2-.7 .46 .46 0 0 1 .6 .4 .46 .46 0 0 1-.5 .5 .61 .61 0 0 1-.7 0 .61 .61 0 0 1-.2-.8zM117.9 192.9a.35 .35 0 0 0 .7 0 .35 .35 0 0 0-.7 0z"/>
<path d="M128.3 197.8h.1v.9h.2v.1h-.2v.4h-.2v-.4h-.6zM128.2 198l-.4 .7h.4z"/>
<path d="M80.4 207.6a.71 .71 0 0 1 1.4 0 .71 .71 0 0 1-1.4 0zM80.6 207.6a.53 .53 0 0 0 1 0 .53 .53 0 0 0-1 0z"/>
<path d="M80.4 216.7a.71 .71 0 0 1 1.4 0 .71 .71 0 0 1-1.4 0zM80.6 216.7a.53 .53 0 0 0 1 0 .53 .53 0 0 0-1 0z"/>
<path d="M85.6 211.5h.2v.9h.2v.1h-.2v.4h-.2v-.4h-.6zM85.6 211.7l-.4 .7h.4z"/>
<path d="M101.3 213.7h.5a.53 .53 0 0 1 .7 .5 .53 .53 0 0 1-.7 .5h-.2v.6h-.3zM101.6 214v.4a.35 .35 0 0 0 .4 .1 .35 .35 0 0 0 .2-.4z"/>
<path d="M102.9 213.9l.6-.2 .3 .4-.6-.1-.2 .4a.51 .51 0 0 1 .8 .2 .51 .51 0 0 1-.3 .7 .51 .51 0 0 1-.7-.3l-.1-.8zM103.1 214.8a.26 .26 0 0 0 .5 0 .26 .26 0 0 0-.5 0z"/>
<path d="M104.1 213.8a.56 .56 0 0 1 .8 0 .56 .56 0 0 1 .1 .7 .58 .58 0 0 1-.5 .8 .58 .58 0 0 1-.5-.8zM104.4 214l-.1 .1a.71 .71 0 0 0 .2 1 .91 .91 0 0 0 0-1.2z"/>
<path d="M105.3 213.7h.6a.81 .81 0 0 1 .8 .8 .81 .81 0 0 1-.8 .8h-.6zM105.6 214v1a.55 .55 0 0 0 .7-.5 .55 .55 0 0 0-.7-.5z"/>
<path d="M110.1 213.7h.3v1h.2l-.2 .6h-.3v-.3h-.7v-.3zM110.1 214.1l-.4 .6h.4z"/>
<path d="M127.9 216.1a.51 .51 0 0 1 .6 .1 .51 .51 0 0 1 .1 .5 .51 .51 0 0 1-.4 .8 .51 .51 0 0 1-.5-.8zM128 216.3a.65 .65 0 0 0 .3 1 .65 .65 0 0 0-.3-1.1z"/>
<path d="M130.4 206.9h.6a.39 .39 0 0 1 .5 .3 .39 .39 0 0 1-.4 .5l.6 .6h-.3l-.3-.5-.3-.1h-.2v.6h-.2zM130.6 207.1v.4h.4a.25 .25 0 0 0 .3-.2 .25 .25 0 0 0-.3-.2z"/>
<path d="M80.4 225.9a.71 .71 0 0 1 1.4 0 .71 .71 0 0 1-1.4 0zM80.6 225.9a.53 .53 0 0 0 1 0 .53 .53 0 0 0-1 0z"/>
<path d="M85.2 229.8a.38 .38 0 0 1 .6 0 .38 .38 0 0 1-.1 .6 .42 .42 0 0 1 .1 .6 .42 .42 0 0 1-.6 0 .42 .42 0 0 1 .1-.6l-.2-.2zM85.2 230.7a.3 .3 0 0 0 .6 0 .3 .3 0 0 0-.6 0zM85.3 230.1a.23 .23 0 0 0 .4 0 .23 .23 0 0 0-.4 0z"/>
<path d="M85.2 220.8l.5-.2 .2 .3-.1 .1a.28 .28 0 0 0-.4-.3 .28 .28 0 0 0-.2 .4v.2a.46 .46 0 0 1 .7 .1 .46 .46 0 0 1-.3 .7 .46 .46 0 0 1-.6-.5zM85.2 221.6a.31 .31 0 0 0 .6 0 .31 .31 0 0 0-.6 0z"/>
<path d="M90 235.2a.7 .7 0 0 1 .9-.1 .7 .7 0 0 1 .3 .8l-.3 .1v-.1a.33 .33 0 0 0 .2-.5 .33 .33 0 0 0-.5-.1 .46 .46 0 0 1 0 .7 .46 .46 0 0 1-.7-.1 .46 .46 0 0 1 .1-.7zM90 235.6a.3 .3 0 0 0 .6 0 .3 .3 0 0 0-.6 0z"/>
<path d="M94.5 234.8l.1-.1a.86 .86 0 0 1 1.3 .3 .75 .75 0 0 1-.8 .5 .75 .75 0 0 1-.7-.6zM94.7 234.8l-.1 .1a.61 .61 0 0 0 .5 .5 .61 .61 0 0 0 .6-.4 .79 .79 0 0 0-1-.2z"/>
<path d="M112.7 234.8h.9v-.2h.2v.2h.3v.1h-.3v.7h-.2l-.9-.7zM113 234.9l.6 .5v-.5z"/>
<path d="M121.9 234.7l.3-.1v.2a.28 .28 0 0 0-.2 .3 .28 .28 0 0 0 .3 .2h.2a.46 .46 0 0 1 .2-.7 .46 .46 0 0 1 .6 .4 .46 .46 0 0 1-.5 .5 .61 .61 0 0 1-.7-.1 .61 .61 0 0 1-.2-.7zM122.5 235a.31 .31 0 0 0 .6 0 .31 .31 0 0 0-.6 0z"/>
<path d="M127.8 220.7a.57 .57 0 0 1 .8 .1 .57 .57 0 0 1 0 .7 .45 .45 0 0 1-.4 .5 .45 .45 0 0 1-.5-.3h.2a.33 .33 0 0 0 .4 .1 .33 .33 0 0 0 .1-.5 .45 .45 0 0 1-.6 .1 .45 .45 0 0 1 0-.7zM127.8 221a.3 .3 0 0 0 .6 0 .3 .3 0 0 0-.6 0z"/>
<path d="M127.9 225.3a.38 .38 0 0 1 .5-.1 .38 .38 0 0 1 0 .6 .42 .42 0 0 1 .1 .6 .42 .42 0 0 1-.7 0 .42 .42 0 0 1 .2-.6l-.2-.2zM127.9 226.2a.29 .29 0 0 0 .5 0 .29 .29 0 0 0-.5 0zM127.9 225.5a.25 .25 0 0 0 .5 0 .25 .25 0 0 0-.5 0z"/>
<path d="M99.3 246.3l.4-.1 .4 .1 .1 .9-.2-.1a.36 .36 0 0 1-.6 .2 .36 .36 0 0 1 0-.6l.5-.1a.26 .26 0 0 0-.2-.3 .26 .26 0 0 0-.3 .2h-.1zM99.5 246.9a.27 .27 0 0 0 .3 .2 .27 .27 0 0 0 .1-.4z"/>
<path d="M102.5 246.2l.1 .2a.47 .47 0 0 1 .8 .3 .47 .47 0 0 1-.8 .4v.5h-.1zM102.7 246.4v.5l.1 .2a.35 .35 0 0 0 .4-.4 .35 .35 0 0 0-.5-.3z"/>
<path d="M103.6 246.3l.4-.1 .3 .1 .2 .9-.3-.1a.36 .36 0 0 1-.5 .2 .36 .36 0 0 1 0-.6l.5-.1a.26 .26 0 0 0-.2-.3 .26 .26 0 0 0-.3 .2h-.2zM103.8 246.9a.27 .27 0 0 0 .3 .2 .27 .27 0 0 0 .1-.4z"/>
<path d="M105.4 246.3a.48 .48 0 0 1 .6 0 .48 .48 0 0 1 .2 .5h-.7a.3 .3 0 0 0 .2 .3 .3 .3 0 0 0 .3-.2h.2a.52 .52 0 0 1-.8 .3 .52 .52 0 0 1 0-.9zM105.6 246.4l-.1 .2h.5l-.1-.2z"/>
<path d="M109.1 246.7a.51 .51 0 0 1 1 0 .51 .51 0 0 1-1 0zM109.3 246.8a.35 .35 0 0 0 .7 0 .35 .35 0 0 0-.7 0z"/>
<path d="M110.3 246.2l.1 .2a.47 .47 0 0 1 .8 .3 .47 .47 0 0 1-.8 .4v.5h-.1zM110.5 246.4l-.1 .5 .2 .2a.35 .35 0 0 0 .4-.4 .35 .35 0 0 0-.5-.3z"/>
<path d="M112.9 245.8h.2v.2h-.2zM112.9 246.2h.2v1h-.2z"/>
<path d="M113.4 246.3a.48 .48 0 0 1 .6 0 .48 .48 0 0 1 .2 .5h-.7a.3 .3 0 0 0 .2 .3 .3 .3 0 0 0 .3-.2h.2a.52 .52 0 0 1-.8 .3 .52 .52 0 0 1 0-.9zM113.6 246.4l-.1 .2h.5l-.1-.2z"/>
<path d="M125.4 246.6a.35 .35 0 0 1 .4-.2 .35 .35 0 0 1 .2 .4v.5l-.2-.1a.31 .31 0 0 1-.4 .1 .31 .31 0 0 1-.2-.4 .31 .31 0 0 1 .5-.1h.2a.21 .21 0 0 0-.2-.3 .21 .21 0 0 0-.3 .2h-.1zM125.4 247v.2h.2l.2-.3z"/>
<path d="M126.3 246.6a.35 .35 0 0 1 .4-.2 .35 .35 0 0 1 .2 .4v.5l-.2-.1a.31 .31 0 0 1-.4 .1 .31 .31 0 0 1-.1-.4 .31 .31 0 0 1 .4-.1h.2a.21 .21 0 0 0-.2-.3 .21 .21 0 0 0-.2 .2h-.2zM126.3 247v.2h.2l.3-.3z"/>
<path d="M127.2 246.6a.35 .35 0 0 1 .5-.2 .35 .35 0 0 1 .2 .4l-.1 .5-.1-.1a.31 .31 0 0 1-.4 .1 .31 .31 0 0 1-.2-.4 .31 .31 0 0 1 .4-.1h.2a.21 .21 0 0 0-.1-.3 .21 .21 0 0 0-.3 .2h-.1zM127.3 247v.2h.2l.2-.3z"/>
<path d="M128.9 246.2a.37 .37 0 0 1 .5 0 .37 .37 0 0 1 .1 .5l-.2 .4a.41 .41 0 0 1-.6 .1 .41 .41 0 0 1 0-.6zM129 246.3h-.1a.48 .48 0 0 0 .2 .9 .53 .53 0 0 0 .3-.5 .53 .53 0 0 0-.3-.5z"/>
<path d="M129.9 246.2a.37 .37 0 0 1 .5 0 .37 .37 0 0 1 0 .5l-.1 .4a.41 .41 0 0 1-.7 .1 .41 .41 0 0 1 0-.6zM129.9 246.3a.48 .48 0 0 0 .1 .9 .53 .53 0 0 0 .3-.5 .53 .53 0 0 0-.3-.5z"/>
<path d="M133.6 246.2a.37 .37 0 0 1 .5 0 .37 .37 0 0 1 .1 .5l-.2 .4a.41 .41 0 0 1-.6 .1 .41 .41 0 0 1 0-.6zM133.7 246.3a.48 .48 0 0 0 .1 .9 .53 .53 0 0 0 .3-.5 .53 .53 0 0 0-.3-.5z"/>
</g>
<g fill="none" stroke="#000" stroke-width=".21">
<path d="M81.3 189.2l3.6 3.7M83.7 191.7h45.7v45.7h-45.7zM83.7 197.1h3.3v2.9h-3.3zM89.1 191.7h2.9v3.3h-2.9zM90.1 198.1h32.8v32.8h-32.8zM93.7 191.7h2.9v3.3h-2.9zM98.3 191.7h2.8v3.3h-2.8zM102.8 191.7h2.9v3.3h-2.9zM107.4 191.7h2.9v3.3h-2.9zM112 191.7h2.8v3.3h-2.8zM116.6 191.7h2.8v3.3h-2.8zM121.1 191.7h2.9v3.3h-2.9z"/>
<path d="M126.1 197.1h3.3v2.9h-3.3zM83.7 220h3.3v2.8h-3.3zM83.7 215.4h3.3v2.9h-3.3zM83.7 210.8h3.3v2.9h-3.3zM83.7 206.2h3.3v2.9h-3.3zM83.7 201.7h3.3v2.8h-3.3zM126.1 220h3.3v2.8h-3.3zM126.1 215.4h3.3v2.9h-3.3zM126.1 210.8h3.3v2.9h-3.3zM126.1 206.2h3.3v2.9h-3.3zM126.1 201.7h3.3v2.8h-3.3zM83.7 229.1h3.3v2.9h-3.3z"/>
<path d="M83.7 224.5h3.3v2.9h-3.3zM89.1 234.1h2.9v3.3h-2.9zM93.7 234.1h2.9v3.3h-2.9zM98.3 234.1h2.8v3.3h-2.8zM102.8 234.1h2.9v3.3h-2.9zM107.4 234.1h2.9v3.3h-2.9zM112 234.1h2.8v3.3h-2.8zM116.6 234.1h2.8v3.3h-2.8zM121.1 234.1h2.9v3.3h-2.9zM126.1 229.1h3.3v2.9h-3.3zM126.1 224.5h3.3v2.9h-3.3z"/>
</g>
<text font-size="7.1" fill="#3c3c3c" x="154.7" y="27.2">MF4SAM3x</text>
<g font-size="4.9" fill="#3c3c3c">
<text x="17.6" y="46.6">5</text>
<text x="24.5" y="46.6">Pinning information</text>
</g>
<g font-size="4.2" fill="#3c3c3c">
<text x="17.6" y="24.8">NXP Semiconductors</text>
<text x="17.6" y="57.1">5.1 Pin description</text>
</g>
<g font-size="3.9" fill="#3c3c3c">
<text x="17.6" y="66.8">5.1.1 PCM1.5 pin configuration</text>
<text x="17.6" y="178.6">5.1.2 HVQFN32 pin configuration</text>
</g>
<text font-size="3.5" fill="#3c3c3c" x="124.1" y="33.5">MIFARE SAM AV3 secure access module</text>
<g font-size="3.2" fill="#3c3c3c">
<text x="19" y="102.4">Figure 2. Pin configuration PCM1.5</text>
<text x="17.6" y="109.9">Table 2. Pin description PCM 1.5 MIFARE SAM AV3</text>
<text x="18.4" y="114.8">ISO 7816</text>
<text x="51.7" y="114.8">MIFARE SAM AV3</text>
<text x="18.4" y="120.7">Pad</text>
<text x="30.2" y="120.7">Symbol</text>
<text x="51.7" y="120.7">Symbol</text>
<text x="76.1" y="120.7">Pad</text>
<text x="89.4" y="120.7">Description</text>
<text x="19" y="259.1">Figure 3. Pin configuration HVQFN32</text>
</g>
<g font-size="3.2">
<text x="18.4" y="126.7">C1</text>
<text x="30.2" y="126.7">VCC</text>
<text x="51.7" y="126.7">V</text>
<text x="76.1" y="126.7">C1</text>
<text x="89.4" y="126.7">power supply voltage input</text>
<text x="18.4" y="132.6">C2</text>
<text x="30.2" y="132.6">RST</text>
<text x="51.7" y="132.6">RST_N</text>
<text x="76.1" y="132.6">C2</text>
<text x="89.4" y="132.6">reset input, active LOW</text>
<text x="18.4" y="138.5">C3</text>
<text x="30.2" y="138.5">CLK</text>
<text x="51.7" y="138.5">CLK_N</text>
<text x="76.1" y="138.5">C3</text>
<text x="89.4" y="138.5">clock input</text>
<text x="18.4" y="144.4">C4</text>
<text x="30.2" y="144.4">reserved</text>
<text x="51.7" y="144.4">n.c.</text>
<text x="76.1" y="144.4">C4</text>
<text x="89.4" y="144.4">n.c.</text>
<text x="18.4" y="150.4">C5</text>
<text x="30.2" y="150.4">GND</text>
<text x="51.7" y="150.4">GND</text>
<text x="76.1" y="150.4">C5</text>
<text x="89.4" y="150.4">ground (reference voltage) input</text>
<text x="18.4" y="156.3">C6</text>
<text x="30.2" y="156.3">VPP</text>
<text x="51.7" y="156.3">IO3</text>
<text x="76.1" y="156.3">C6</text>
<text x="89.4" y="156.3">used for I2C communication to RC (SCL)</text>
<text x="18.4" y="162.2">C7</text>
<text x="30.2" y="162.2">IO1</text>
<text x="51.7" y="162.2">IO1</text>
<text x="76.1" y="162.2">C7</text>
<text x="89.4" y="162.2">input/output for serial data (host communication)</text>
<text x="18.4" y="168.1">C8</text>
<text x="30.2" y="168.1">reserved</text>
<text x="51.7" y="168.1">IO2</text>
<text x="76.1" y="168.1">C8</text>
<text x="89.4" y="168.1">used for I2C communication to RC (SDA)</text>
<text x="19" y="253.4">Remark: Central pad is isolated.</text>
</g>
<g font-size="2.8" fill="#3c3c3c">
<text x="17.6" y="277.3">Product short data sheet</text>
<text x="90.1" y="277.3">Rev. 3.1 — 1 July 2023</text>
<text x="185.3" y="281">6 / 31</text>
</g>
<text font-size="2.4" x="53.8" y="127.3">CC</text>
<g font-size="1.9">
<text x="100.4" y="190.8" transform="rotate(-90 100.4 190.8)">TP1</text>
<text x="104.9" y="190.9" transform="rotate(-90 104.9 190.9)">TP2</text>
</g>
<g font-size="1.8">
<text x="17.6" y="273.1">MF4SAM3X_SDS</text>
<text x="77.2" y="273.1">All information provided in this document is subject to legal disclaimers.</text>
<text x="163.8" y="273.1">© 2023 NXP B.V. All rights reserved.</text>
</g>
</svg>
